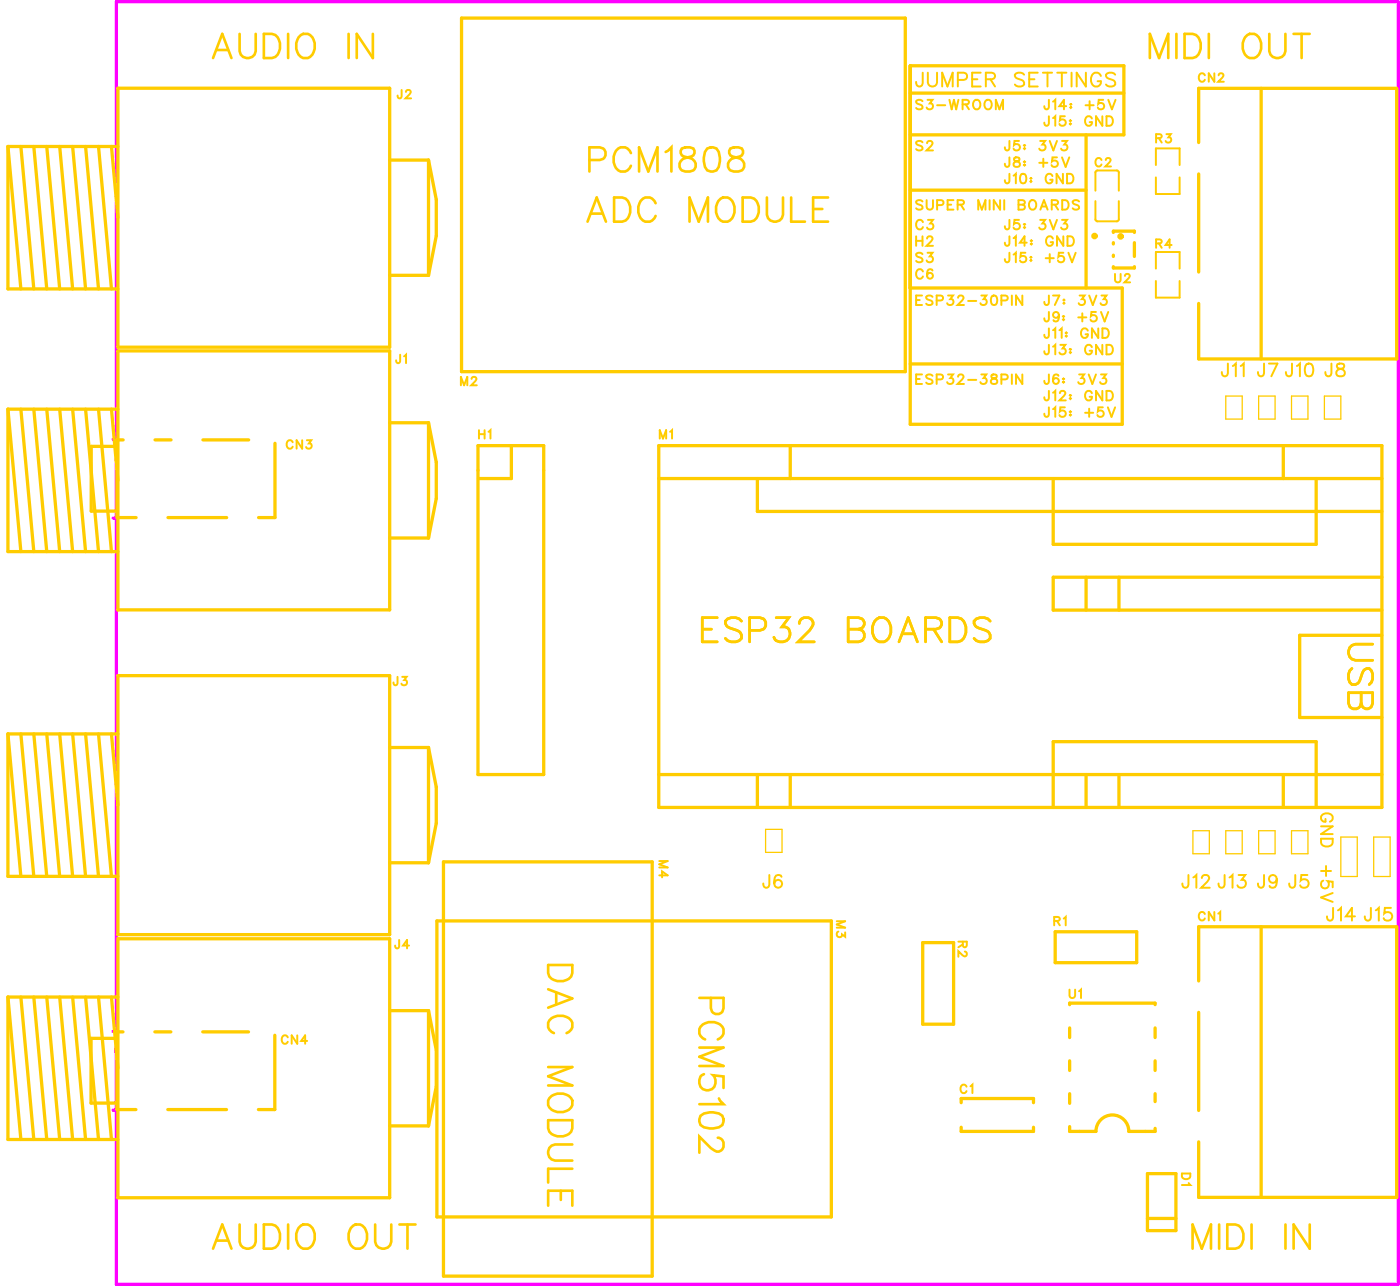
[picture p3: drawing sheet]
<svg xmlns="http://www.w3.org/2000/svg" width="108mm" height="99mm" viewBox="0 0 108 99" stroke-linecap="round" stroke-linejoin="round" font-family="sans-serif">
<path d="M9 .1h99.1v99.1h-99.1zM8.7 33.9h.3M8.7 40h.3M8.7 79.6h.3v6.1h-.3" fill="none" stroke="#f0f" stroke-width=".25"/>
<g fill="none" stroke="#fc0" stroke-width=".2">
<path d="M16.5 4.5l.7-1.9 .7 1.9M16.7 3.9h.9M18.5 2.6v1.3a.63 .63 0 0 0 .6 .6 .63 .63 0 0 0 .7-.6v-1.3M20.4 2.6h.6a1 1 0 0 1 .7 .9 1 1 0 0 1-.7 1h-.6zM22.3 2.6v1.9M23.1 2.9a.69 .69 0 0 1 .8-.3 .69 .69 0 0 1 .4 .7 .82 .82 0 0 1-.2 .9 .82 .82 0 0 1-.9 .2 1.16 1.16 0 0 1-.1-1.5zM26.9 2.6v1.9M28.8 2.6v1.9l-1.2-1.9v1.9M45.4 17.1l.7-1.8 .7 1.8M45.5 12.4h.8a.49 .49 0 0 0 .5-.5 .49 .49 0 0 0-.5-.5h-.8v1.8M45.7 16.5h.9M47.5 15.3h.6a1 1 0 0 1 .6 .9 1 1 0 0 1-.6 .9h-.6z"/>
<path d="M48.8 11.8a.69 .69 0 0 0-.8-.4 .69 .69 0 0 0-.6 .7 .82 .82 0 0 0 .2 .9 .82 .82 0 0 0 .9 .2l.3-.4M49.4 13.2v-1.8l.7 1.8 .7-1.8v1.8M50.7 15.7a.69 .69 0 0 0-.8-.5 .69 .69 0 0 0-.6 .8 .82 .82 0 0 0 .2 .9 .82 .82 0 0 0 .9 .1l.3-.3M51.4 11.7l.5-.3v1.8M52.7 11.5a.38 .38 0 0 0 .2 .6 .77 .77 0 0 1 .9 .8l-.1 .2a.74 .74 0 0 1-1.2-.2 .6 .6 0 0 1 .5-.7l.4-.1a.38 .38 0 0 0 .2-.6l-.3-.1zM53.3 17.1v-1.8l.7 1.8 .7-1.8v1.8M54.7 11.5a.61 .61 0 0 1 .8 .2 1.54 1.54 0 0 1-.1 1.5 .61 .61 0 0 1-.9-.3 1.54 1.54 0 0 1 .2-1.4zM55.5 15.5a.69 .69 0 0 1 .8-.2 .69 .69 0 0 1 .5 .7 .82 .82 0 0 1-.2 .9 .82 .82 0 0 1-.9 .1 1.16 1.16 0 0 1-.2-1.5zM56.4 11.5a.38 .38 0 0 0 .2 .6 .77 .77 0 0 1 .9 .8l-.1 .2a.74 .74 0 0 1-1.1-.2 .6 .6 0 0 1 .5-.7l.3-.1a.38 .38 0 0 0 .2-.6l-.2-.1zM57.4 15.3h.6a1 1 0 0 1 .7 .9 1 1 0 0 1-.7 .9h-.6zM59.3 15.3v1.3a.63 .63 0 0 0 .6 .5 .63 .63 0 0 0 .6-.5v-1.3M61.1 15.3v1.8h1.1"/>
<path d="M62.8 16.1h.7M64 15.3h-1.2v1.8h1.2M88.9 4.5v-1.9l.7 1.9 .7-1.9v1.9M90.9 2.6v1.9M91.5 2.6h.7a1 1 0 0 1 .6 .9 1 1 0 0 1-.6 1h-.7zM93.4 2.6v1.9M96.2 2.9a.69 .69 0 0 1 .8-.3 .69 .69 0 0 1 .5 .7 .82 .82 0 0 1-.2 .9 .82 .82 0 0 1-.9 .2 1.16 1.16 0 0 1-.2-1.5zM98.1 2.6v1.3a.63 .63 0 0 0 .6 .6 .63 .63 0 0 0 .6-.6v-1.3M100 2.6h1.2M100.6 2.6v1.9M54.3 48.6h.7M55.4 47.7h-1.1v1.9h1.1"/>
<path d="M57.3 48a.82 .82 0 0 0-1.2 0 .48 .48 0 0 0 .3 .5l.5 .2a.45 .45 0 0 1 .4 .3 .45 .45 0 0 1-.2 .5 .86 .86 0 0 1-1-.2M57.9 48.7h.8a.49 .49 0 0 0 .5-.5 .49 .49 0 0 0-.5-.5h-.8v1.9M60 47.7h1l-.6 .7a.6 .6 0 0 1 .7 .7 .6 .6 0 0 1-.9 .5l-.2-.1-.2-.3M61.8 48.1a.46 .46 0 0 1 .3-.4h.4a.46 .46 0 0 1 .2 .7l-1 1.2h1.2M65.5 48.6h.8a.49 .49 0 0 1 .5 .5 .49 .49 0 0 1-.5 .5h-.8v-1.9h.8l.3 .1a.43 .43 0 0 1 0 .7l-.3 .1M67.6 48a.69 .69 0 0 1 .8-.3 .69 .69 0 0 1 .4 .7 .82 .82 0 0 1-.1 .9 .82 .82 0 0 1-.9 .2 1.16 1.16 0 0 1-.2-1.5zM69.5 49.6l.7-1.9 .7 1.9M69.7 48.9h.9M71.5 48.6h.8l.3-.1a.43 .43 0 0 0 0-.7l-.3-.1h-.8v1.9M72.1 48.6l.7 1M73.4 47.7h.6a1 1 0 0 1 .7 .9 1 1 0 0 1-.7 1h-.6zM76.5 48a.82 .82 0 0 0-1.2 0 .48 .48 0 0 0 .3 .5l.6 .2a.45 .45 0 0 1 .3 .3 .45 .45 0 0 1-.2 .5 .86 .86 0 0 1-1-.2"/>
<path d="M104.5 51.6a.82 .82 0 0 0 0 1.3 .51 .51 0 0 0 .6-.4l.2-.5a.4 .4 0 0 1 .3-.3 .4 .4 0 0 1 .4 .1 .86 .86 0 0 1-.2 1.1M105.2 53.5v.8a.49 .49 0 0 1-.5 .5 .49 .49 0 0 1-.5-.5v-.8h1.9v.8l-.1 .3a.43 .43 0 0 1-.7 0l-.1-.3M106.1 49.7h-1.4a.63 .63 0 0 0-.5 .7 .63 .63 0 0 0 .5 .6h1.4M42.4 74.5h1.8v.6a1 1 0 0 1-.9 .7 1 1 0 0 1-.9-.7zM42.4 76.4l1.8 .7-1.8 .7M42.8 79.8a.69 .69 0 0 1-.4-.8 .69 .69 0 0 1 .7-.5 .82 .82 0 0 1 .9 .1 .82 .82 0 0 1 .1 .9l-.3 .3M43 76.7v.9M54 77.1h1.9v.8a.49 .49 0 0 1-.5 .4 .49 .49 0 0 1-.5-.4v-.8M16.5 96.4l.7-1.8 .7 1.8M16.7 95.8h.9M18.5 94.6v1.3a.63 .63 0 0 0 .6 .5 .63 .63 0 0 0 .7-.5v-1.3M20.4 94.6h.6a1 1 0 0 1 .7 .9 1 1 0 0 1-.7 .9h-.6z"/>
<path d="M22.3 94.6v1.8M23.2 94.7a.71 .71 0 0 1 1.1 .6 .82 .82 0 0 1-.2 .9 .82 .82 0 0 1-.9 .1 1.13 1.13 0 0 1 0-1.6zM27.3 94.7a.71 .71 0 0 1 1.1 .6 .82 .82 0 0 1-.2 .9 .82 .82 0 0 1-.9 .1 1.13 1.13 0 0 1 0-1.6zM29 94.6v1.3a.63 .63 0 0 0 .6 .5 .63 .63 0 0 0 .6-.5v-1.3M30.9 94.6h1.2M31.5 94.6v1.8M42.4 86.5h1.8v.6a1 1 0 0 1-.9 .7 1 1 0 0 1-.9-.7zM42.4 82.4h1.8l-1.8 .7 1.8 .7h-1.8M42.4 93.1v-1.1h1.8v1.1M42.6 84.6a1.1 1.1 0 0 1 1.6 .4 .9 .9 0 0 1-.4 .8 .9 .9 0 0 1-1 0 .64 .64 0 0 1-.5-.5 .64 .64 0 0 1 .3-.7zM43.3 92v.7M44.2 88.4h-1.3a.63 .63 0 0 0-.5 .6 .63 .63 0 0 0 .5 .6h1.3"/>
<path d="M44.2 90.3h-1.8v1M54 80.9h1.9l-1.9 .7 1.9 .7h-1.9M54.1 86.2a1.44 1.44 0 0 1 1.7 0 .61 .61 0 0 1-.2 .9 1.54 1.54 0 0 1-1.5-.2l-.1-.3zM54.4 83a.66 .66 0 0 0-.3 .9 .66 .66 0 0 0 1 .1 .66 .66 0 0 0 0-1l.8 .1v.9M54.5 80.3a.69 .69 0 0 1-.5-.8 .69 .69 0 0 1 .8-.6 .82 .82 0 0 1 .8 .2 .82 .82 0 0 1 .2 .9l-.3 .3M55.5 87.9a.46 .46 0 0 1 .4 .3v.4a.46 .46 0 0 1-.7 .2l-1.2-1v1.2M55.6 84.8l.3 .5h-1.9M92.2 96.4v-1.8l.7 1.8 .7-1.8v1.8M94.2 94.6v1.8M94.8 94.6h.7a1 1 0 0 1 .6 .9 1 1 0 0 1-.6 .9h-.7zM96.7 94.6v1.8M99.3 94.6v1.8"/>
<path d="M101.2 94.6v1.8l-1.2-1.8v1.8"/>
</g>
<g fill="none" stroke="#fc0" stroke-width=".15">
<path d="M31 6.9v.6l-.2 .1-.1-.2M31.4 7.1l.1-.2 .2 .2-.4 .5h.5M70.8 18.2v.8M70.8 18.6h.5M71.3 7.8l-.2-.1-.3 .1 .1 .2 .4 .2v.1l-.2 .1-.3-.1M71.3 11l-.2-.1-.3 .1 .1 .2 .4 .2v.1l-.2 .1-.3-.1M71.3 15.6l-.2-.1-.3 .1 .1 .1 .4 .3v.1l-.2 .1-.3-.1M71.3 19.6l-.2-.1-.3 .1 .1 .2 .4 .2v.1l-.2 .2-.3-.2M71.3 18.2v.8M71.3 5.6v1l-.2 .1-.2-.1-.1-.3M71.3 17.2a.27 .27 0 0 0-.3-.2 .27 .27 0 0 0-.2 .3v.1a.27 .27 0 0 0 .2 .3 .27 .27 0 0 0 .3-.2M71.6 15.5v.5l.2 .2 .3-.1v-.6"/>
<path d="M71.6 11.1l.2-.2h.1l.2 .1-.1 .3-.4 .3h.5M71.6 18.4l.2-.2h.1l.2 .2-.1 .2-.4 .4h.5M71.7 7.7h.4l-.3 .3a.24 .24 0 0 1 .2 .4 .24 .24 0 0 1-.4-.1M71.7 19.5h.4l-.3 .3a.24 .24 0 0 1 .2 .4 .24 .24 0 0 1-.4-.1M71.7 5.6v.8a.36 .36 0 0 0 .4 .3 .36 .36 0 0 0 .3-.3v-.8M71.7 17h.4l-.2 .3a.24 .24 0 0 1 .2 .4 .25 .25 0 0 1-.5-.1M72.4 15.8h.4l.1-.3h-.5v.7M72.4 8.1h.6M72.8 6.7v-1.1l.4 1.1 .4-1.1v1.1M73.2 15.8h.3M73.4 7.7l.1 .7 .2-.7 .2 .7 .2-.7M73.7 15.5h-.5v.7h.5"/>
<path d="M74 15.8h.4l.1-.2-.2-.1h-.3v.7M74 6.2h.5a.28 .28 0 0 0 .2-.3 .28 .28 0 0 0-.2-.3h-.5v1.1M74.2 15.8l.3 .4M74.4 8.1l.4-.1v-.2l-.4-.1v.7M74.6 8.1l.3 .3M75.1 6.1h.4M75.3 7.8v-.1a.34 .34 0 0 1 .5 .4 .34 .34 0 0 1-.5 .3l-.1-.2zM75.6 16.2v-.7l.3 .7 .3-.7v.7M75.8 5.6h-.7v1.1h.7M76.1 7.8l.1-.1a.34 .34 0 0 1 .4 .4 .34 .34 0 0 1-.4 .3l-.1-.2zM76.2 6.1h.6l.1-.2-.1-.2-.2-.1h-.4v1.1M76.5 15.5v.7"/>
<path d="M76.5 6.1l.4 .6M77 8.4v-.7l.2 .7 .3-.7v.7M77.3 15.5v.7l-.5-.7v.7M77.6 15.5v.7M78 12.2v.6l-.3 .1v-.3M78 13.4v.7h-.3v-.2M78 18.2v.7h-.3v-.2M78 10.9v.6l-.3 .1v-.2M78 17v.6l-.3 .1v-.2M78 19.5v.7h-.3v-.2M78.3 13.6l.2-.2v.8M78.3 18.4l.2-.2v.8"/>
<path d="M78.3 19.7l.2-.2v.8M78.4 12.2v.2l.3 .1 .1 .1a.25 .25 0 0 1-.2 .3 .25 .25 0 0 1-.3-.3l.5-.3-.1-.1zM78.7 15.8l.5 .1v.2l-.2 .1h-.3v-.7h.5v.2l-.2 .1M78.7 10.9h-.3v.3a.26 .26 0 0 1 .3 0 .26 .26 0 0 1 0 .4 .26 .26 0 0 1-.4-.1M78.7 17h-.3v.3a.26 .26 0 0 1 .3 0 .26 .26 0 0 1 0 .4 .26 .26 0 0 1-.4-.1M78.9 13.5l.1-.1a.38 .38 0 0 1 .3 .4 .38 .38 0 0 1-.3 .4 .47 .47 0 0 1-.1-.7zM79.1 12.5h.1zM79.1 12.7h.1zM79.1 11.5h.1zM79.1 17.3h.1zM79.1 5.8a.4 .4 0 0 0-.4-.2 .4 .4 0 0 0-.3 .3l.1 .1 .5 .2 .1 .3a.47 .47 0 0 1-.7 0M79.2 11.2v.1z"/>
<path d="M79.2 17.5v.1zM79.2 19.5h-.3v.3a.26 .26 0 0 1 .3 0 .26 .26 0 0 1 0 .4 .26 .26 0 0 1-.4-.1M79.3 18.7h-.5l.4-.5v.8M79.5 6.1h.4M79.6 15.6l.1-.1a.34 .34 0 0 1 .4 .3 .34 .34 0 0 1-.4 .4l-.2-.3zM79.6 13.8h.1zM79.6 14h.1zM79.7 19.8v.1zM79.7 18.6h.1M79.7 18.8v.1zM80.2 5.6h-.7v1.1h.7M80.3 12.6h.6"/>
<path d="M80.4 10.9h.4l-.3 .3a.24 .24 0 0 1 .2 .4 .24 .24 0 0 1-.4-.1M80.4 17h.4l-.3 .3a.24 .24 0 0 1 .2 .4 .24 .24 0 0 1-.4-.1M80.4 16.2l.3-.7 .3 .7M80.5 15.9h.3M80.6 5.6h.7M80.6 12.3v.6M80.8 19.9h.6M80.9 5.6v1.1M81 9v.6l-.2 .1-.1-.2M81 7.7v.7h-.2l-.1-.2M81.1 10.9l.3 .7 .3-.7M81.1 17l.3 .7 .3-.7"/>
<path d="M81.1 19.6v.7M81.3 15.8h.4l.1-.2-.2-.1h-.3v.7M81.3 13.6a.27 .27 0 0 0-.3-.2 .27 .27 0 0 0-.2 .3v.2a.26 .26 0 0 0 .3 .3 .26 .26 0 0 0 .2-.3h-.1M81.4 18.4a.27 .27 0 0 0-.3-.2 .27 .27 0 0 0-.3 .3v.2a.26 .26 0 0 0 .3 .3 .26 .26 0 0 0 .3-.3h-.2M81.4 9.1l.1-.1v.7M81.4 7.8l.1-.1v.7M81.5 15.8l.3 .4M81.7 12.2h-.4v.3a.26 .26 0 0 1 .4 0 .26 .26 0 0 1-.1 .4 .26 .26 0 0 1-.3-.2M81.7 5.6h.7M82.1 5.6v1.1M82.1 10.9h.3l-.2 .3a.24 .24 0 0 1 .2 .4 .24 .24 0 0 1-.4-.1M82.1 17h.3l-.2 .3a.24 .24 0 0 1 .2 .4 .24 .24 0 0 1-.4-.1"/>
<path d="M82.1 12.2l.2 .7 .3-.7M82.1 15.5h.2a.39 .39 0 0 1 .3 .3 .39 .39 0 0 1-.3 .4h-.2zM82.1 13.4v.8l-.5-.8v.8M82.2 18.2v.8l-.5-.8v.8M82.2 19.5h-.4v.3a.26 .26 0 0 1 .4 0 .26 .26 0 0 1-.1 .4 .26 .26 0 0 1-.3-.1M82.3 9h-.4v.3a.26 .26 0 0 1 .4 0 .26 .26 0 0 1-.1 .4 .26 .26 0 0 1-.3-.1M82.4 8.2h-.5l.3-.5v.7M82.5 13.4h.2a.39 .39 0 0 1 .3 .4 .39 .39 0 0 1-.3 .4h-.2zM82.5 18.2h.2a.39 .39 0 0 1 .3 .4 .39 .39 0 0 1-.3 .4h-.2zM82.6 19.5l.2 .8 .3-.8M82.7 9.3h.1M82.7 9.5h.1"/>
<path d="M82.7 8.1h.1zM82.7 8.3h.1M82.8 5.6v1.1M83.4 15.6l-.2-.1-.3 .1 .1 .1 .4 .3v.1l-.2 .1-.3-.1M83.9 8.1h.6M83.9 5.6v1.1l-.7-1.1v1.1M84.2 7.8v.6M84.4 9.2a.27 .27 0 0 0-.3-.2 .27 .27 0 0 0-.3 .3v.1a.26 .26 0 0 0 .3 .3 .26 .26 0 0 0 .3-.3h-.2M84.6 14.7v-1.4l.2-.1h1.6l.1 1.5M84.6 15.5v1.4l.2 .2 1.6-.1 .1-1.5M85.1 5.9a.39 .39 0 0 0-.5-.3 .39 .39 0 0 0-.3 .4v.3a.38 .38 0 0 0 .4 .4 .38 .38 0 0 0 .4-.4h-.3M85.1 12.4a.24 .24 0 0 0-.3-.2 .24 .24 0 0 0-.1 .3v.1a.24 .24 0 0 0 .1 .3 .24 .24 0 0 0 .3-.2"/>
<path d="M85.2 9v.7l-.5-.7v.7M85.3 7.7h-.4v.3a.26 .26 0 0 1 .4 0 .26 .26 0 0 1-.1 .4 .26 .26 0 0 1-.4-.1M85.4 12.4l.2-.2 .2 .1-.4 .6h.4M85.5 9h.2a.39 .39 0 0 1 .3 .3 .39 .39 0 0 1-.3 .4h-.2zM85.6 7.7l.3 .7 .3-.7M86.2 5.8a.4 .4 0 0 0-.4-.2 .4 .4 0 0 0-.3 .3l.1 .1 .5 .2 .1 .3a.47 .47 0 0 1-.7 0M89.3 12.7v-1.2h1.9v1.2M89.3 13.7v1.3h1.9v-1.3M89.3 10.7l.4-.1v-.2h-.4v.6M89.3 18.8h.4v-.3h-.4v.6M89.6 10.7l.2 .3M89.6 18.8l.2 .3"/>
<path d="M90.1 10.4h.4l-.2 .2a.22 .22 0 0 1 .1 .4 .22 .22 0 0 1-.3-.1M90.5 18.9h-.4l.3-.4v.6M93.1 5.8a.24 .24 0 0 0-.3-.1 .24 .24 0 0 0-.2 .2v.2a.24 .24 0 0 0 .2 .2 .24 .24 0 0 0 .3-.1M93.8 5.7v.6l-.4-.6v.6M94.2 5.8l.1-.1 .2 .1-.4 .5h.5M22.6 34.2a.24 .24 0 0 0-.3-.2 .24 .24 0 0 0-.1 .2v.2a.24 .24 0 0 0 .1 .2 .24 .24 0 0 0 .3-.1M23.4 34v.6l-.5-.6v.6M23.7 34h.4l-.2 .2a.22 .22 0 0 1 .1 .4 .22 .22 0 0 1-.3-.1M30.9 27.4v.6h-.2l-.1-.2M31.2 27.5l.2-.1v.6M35.6 29.8v-.7l.3 .7 .2-.7v.7M36.4 29.3l.2-.2 .2 .1-.4 .6h.4"/>
<path d="M37 33.2v.7M37 33.5h.4M37.4 33.2v.7M37.7 33.3l.2-.1v.7M51 33.9v-.7l.2 .7 .3-.7v.7M51.8 33.3l.1-.1v.7M70.8 23.2h.3M70.8 29.3h.3M71.2 22.8h-.4v.8h.4M71.2 28.9h-.4v.8h.4M71.3 21a.27 .27 0 0 0-.3-.2 .27 .27 0 0 0-.2 .3v.1a.27 .27 0 0 0 .2 .3 .27 .27 0 0 0 .3-.2M72.1 20.9l-.1-.1a.36 .36 0 0 0-.4 .3 .36 .36 0 0 0 .2 .4 .23 .23 0 0 0 .3-.2 .23 .23 0 0 0-.2-.2 .23 .23 0 0 0-.3 .2"/>
<path d="M72.1 22.9l-.2-.1-.3 .1v.2l.5 .2v.2l-.2 .1-.3-.1M72.1 29l-.2-.1-.3 .1v.2l.5 .2v.1l-.2 .2-.3-.2M72.4 23.2h.4v-.3l-.4-.1v.8M72.4 29.3h.4v-.3l-.4-.1v.8M73.3 22.8h.3l-.2 .3a.24 .24 0 0 1 .2 .4 .24 .24 0 0 1-.4-.1M73.3 28.9h.3l-.2 .3a.24 .24 0 0 1 .2 .4 .24 .24 0 0 1-.4-.1M74 23l.2-.2h.1l.2 .2-.2 .2-.3 .4h.5M74 29.1l.2-.2h.1l.2 .2-.2 .2-.3 .4h.5M74.8 23.2h.6M74.8 29.3h.6M75.8 22.8h.4l-.2 .3a.24 .24 0 0 1 .2 .4 .24 .24 0 0 1-.4-.1M75.8 28.9h.4l-.2 .3a.24 .24 0 0 1 .2 .4 .24 .24 0 0 1-.4-.1"/>
<path d="M76.6 29v.2l.4 .1 .1 .1a.25 .25 0 0 1-.3 .3 .25 .25 0 0 1-.2-.3l.4-.3v-.1zM76.7 22.9l.1-.1a.38 .38 0 0 1 .3 .4 .38 .38 0 0 1-.3 .4 .47 .47 0 0 1-.1-.7zM77.4 23.2h.4v-.3l-.4-.1v.8M77.4 29.3h.4v-.3l-.4-.1v.8M78.2 22.8v.8M78.2 28.9v.8M79 22.8v.8l-.5-.8v.8M79 28.9v.8l-.5-.8v.8M79.6 20.1h.1zM81 22.8v.7h-.2l-.1-.2M81 24.1v.7h-.2l-.1-.2M81 25.4v.6l-.2 .1-.1-.2"/>
<path d="M81 26.6v.7h-.2l-.1-.2M81 28.9v.7h-.2l-.1-.2M81 31.5v.6l-.2 .1-.1-.3M81 30.2v.7h-.2l-.1-.2M81.4 25.5l.1-.1v.7M81.4 26.8l.1-.2v.8M81.4 31.6l.1-.1v.7M81.4 30.3l.1-.1v.7M81.4 22.8h.5l-.4 .8M81.8 29a.36 .36 0 0 0-.5 .2 .36 .36 0 0 0 .3 .5 .23 .23 0 0 0 .2-.3 .23 .23 0 0 0-.2-.2 .23 .23 0 0 0-.2 .2M81.8 24.3a.23 .23 0 0 1-.3 .2 .23 .23 0 0 1-.1-.3 .23 .23 0 0 1 .4 0v.1a.35 .35 0 0 1-.3 .5l-.1-.1M81.9 25.5l.1-.1v.7"/>
<path d="M81.9 30.4l.1-.2h.2l.1 .1-.1 .3-.3 .3h.5M81.9 26.6h.4l-.2 .3a.24 .24 0 0 1 .2 .4 .24 .24 0 0 1-.4-.1M82.1 24.7h.1zM82.1 29.3h.1zM82.1 29.5h.1zM82.2 23.2h.1zM82.2 23.4h.1zM82.2 24.4v.1zM82.3 31.5h-.4v.3a.26 .26 0 0 1 .4 0 .26 .26 0 0 1-.1 .4 .26 .26 0 0 1-.3-.1M82.4 25.7h.1M82.4 25.9v.1zM82.7 26.9h.1"/>
<path d="M82.7 31.8h.1M82.7 30.7h.1M82.7 27.2v.1zM82.7 32v.1zM82.7 30.5v.1zM83.3 24.5h.6M83.4 28.9h.4l-.2 .3a.24 .24 0 0 1 .1 .4 .24 .24 0 0 1-.4-.1M83.4 22.8h.4l-.2 .3a.24 .24 0 0 1 .2 .4 .24 .24 0 0 1-.4-.1M83.6 24.2v.6M83.8 31.9h.7M84.1 25.5a.27 .27 0 0 0-.3-.1 .27 .27 0 0 0-.3 .2v.2a.26 .26 0 0 0 .3 .3 .26 .26 0 0 0 .3-.3h-.2M84.1 28.9l.3 .8 .3-.8"/>
<path d="M84.2 22.8l.2 .8 .3-.8M84.2 31.6v.6M84.4 26.8a.27 .27 0 0 0-.3-.2 .27 .27 0 0 0-.3 .3v.2a.26 .26 0 0 0 .3 .3 .26 .26 0 0 0 .3-.3h-.2M84.4 30.4a.27 .27 0 0 0-.3-.2 .27 .27 0 0 0-.3 .3v.1a.26 .26 0 0 0 .3 .3 .26 .26 0 0 0 .3-.3h-.2M84.7 24.1h-.4v.3a.26 .26 0 0 1 .4 0 .26 .26 0 0 1-.1 .4 .26 .26 0 0 1-.3-.1M84.9 25.4v.7l-.5-.7v.7M85.1 28.9h.4l-.2 .3a.24 .24 0 0 1 .1 .4 .24 .24 0 0 1-.4-.1M85.1 24.1l.3 .7 .2-.7M85.1 22.8h.4l-.2 .3a.24 .24 0 0 1 .2 .4 .25 .25 0 0 1-.5-.1M85.2 26.6v.8l-.5-.8v.8M85.2 30.2v.7l-.5-.7v.7M85.2 25.4h.2a.39 .39 0 0 1 .3 .3 .39 .39 0 0 1-.3 .4h-.2z"/>
<path d="M85.2 31.5h-.3l-.1 .3a.26 .26 0 0 1 .4 0 .26 .26 0 0 1 0 .4 .26 .26 0 0 1-.4-.1M85.5 26.6h.2a.39 .39 0 0 1 .3 .4 .39 .39 0 0 1-.3 .4h-.2zM85.5 30.2h.2a.39 .39 0 0 1 .3 .4 .39 .39 0 0 1-.3 .3h-.2zM85.6 31.5l.3 .7 .3-.7M86.2 21.2v.4l.1 .2 .3-.1v-.5M86.9 21.3l.1-.1 .3 .1-.4 .5h.4M89.3 20.7v-1.2h1.9v1.2M89.3 21.7v1.3h1.9v-1.3M94.9 28.1l-.1 .9-.1 .1-.2-.1-.1-.3M95.3 28.3l.2-.2v1M95.9 28.3l.2-.2v1M97.7 28.1l-.1 .9-.1 .1-.2-.1-.1-.3"/>
<path d="M98.1 28.1h.6l-.5 1M99.8 28.1v.9l-.1 .1-.2-.1-.1-.3M100.2 28.3l.2-.2v1M101 28.1a.32 .32 0 0 1 .4 .2 .46 .46 0 0 1 .1 .5 .46 .46 0 0 1-.5 .2 .77 .77 0 0 1 0-.9zM102.9 28.1l-.1 .9-.1 .1-.2-.1-.1-.3M103.4 28.1a.2 .2 0 0 0 0 .4 .35 .35 0 0 1 .4 .1 .35 .35 0 0 1 0 .4l-.3 .1a.28 .28 0 0 1-.3-.3 .28 .28 0 0 1 .3-.3h.2a.21 .21 0 0 0 .1-.4zM30.7 52.3v.6h-.2l-.1-.2M31.1 52.3h.3l-.2 .2a.22 .22 0 0 1 .2 .4 .22 .22 0 0 1-.4-.1M23 80v.6l-.5-.6v.6M30.8 72.6v.6h-.2l-.1-.2M31.6 73h-.5l.4-.4v.6M50.9 67.6h.7l-.4-.3v.5"/>
<path d="M50.9 66.5h.7l-.7 .2 .7 .3h-.7M59.4 67.6v.9l-.1 .1-.2-.1-.1-.3M60.4 67.7a.29 .29 0 0 0-.4-.1 .56 .56 0 0 0 .2 1 .3 .3 0 0 0 .2-.4 .3 .3 0 0 0-.3-.3 .3 .3 0 0 0-.3 .3M64.7 71.1h.6l-.6 .3 .6 .2h-.6M64.8 71.9a.22 .22 0 0 0-.1 .4 .22 .22 0 0 0 .4-.1l.2 .1v-.3M74.1 72.7h.6l-.1 .4h-.2v-.4M74.4 72.9l-.3 .3M74.6 73.5l.1 .1-.1 .3-.5-.4v.4M81.5 71.1h.3l.1-.2-.4-.1v.7M81.7 71.1l.2 .4M82.2 70.9l.2-.1v.7M82.6 76.4v.5l.2 .2 .2-.1 .1-.6"/>
<path d="M83.4 76.6l.1-.2v.7M91.8 67.6v.9l-.2 .1-.1-.1-.1-.3M92.2 67.8l.2-.2v1M92.9 67.8l.2-.2h.2l.1 .2-.1 .3-.5 .5h.7M93.1 70.6a.24 .24 0 0 0-.3-.2 .24 .24 0 0 0-.2 .3v.1a.24 .24 0 0 0 .2 .3 .24 .24 0 0 0 .3-.2M93.8 70.4v.7l-.4-.7v.7M94.1 70.6l.2-.2v.7M94.6 67.6v.9l-.2 .1-.1-.1-.1-.3M95 67.8l.2-.2v1M95.7 67.6h.5l-.3 .3a.34 .34 0 0 1 .3 .6 .33 .33 0 0 1-.6-.1M97.7 67.6l-.1 .9-.1 .1-.2-.1-.1-.3M98.7 67.9a.3 .3 0 0 1-.5 .3 .3 .3 0 0 1-.1-.5 .3 .3 0 0 1 .5 0 .68 .68 0 0 1-.2 .9l-.3-.1v-.1"/>
<path d="M100.1 67.6l-.1 .9-.1 .1-.2-.1-.1-.3M101 67.6h-.4l-.1 .4a.35 .35 0 0 1 .5 0 .35 .35 0 0 1 0 .5 .35 .35 0 0 1-.5-.1M102.1 64.8h.9v.3a.48 .48 0 0 1-.5 .3 .48 .48 0 0 1-.4-.3zM102.1 63.8h.9l-.9 .6h.9M102.1 67.3h.8M102.3 68a.32 .32 0 0 0-.2 .5 .32 .32 0 0 0 .5 0 .32 .32 0 0 0 0-.4h.4v.4M102.4 63.2v.3a.32 .32 0 0 1-.3-.4 .32 .32 0 0 1 .3-.3h.2a.33 .33 0 0 1 .4 .3 .33 .33 0 0 1-.2 .4M102.5 66.9v.8M103 69l-.9 .3 .9 .4M103 70.1v.9l-.2 .1h-.2l-.1-.3M103.4 70.3l.2-.2v1M104.7 70.8h-.7l.5-.7v1"/>
<path d="M105.9 70.1v.9l-.2 .1h-.1l-.1-.3M106.3 70.3l.2-.2v1M107.5 70.1h-.5v.4a.35 .35 0 0 1 .5 0 .35 .35 0 0 1-.1 .5 .35 .35 0 0 1-.5-.1M22.2 80.1a.24 .24 0 0 0-.2-.1 .24 .24 0 0 0-.2 .2v.2a.24 .24 0 0 0 .2 .2 .24 .24 0 0 0 .2-.1M23.7 80.4h-.4l.3-.4v.6M74.7 83.9a.24 .24 0 0 0-.3-.1 .24 .24 0 0 0-.2 .2v.2a.24 .24 0 0 0 .2 .2 .24 .24 0 0 0 .3-.1M75 83.9l.1-.1v.6M91.3 90.6h.7v.2a.35 .35 0 0 1-.3 .3 .35 .35 0 0 1-.4-.3zM91.9 91.4l.1 .1h-.7"/>
</g>
<g fill="none" stroke="#fc0" stroke-width=".25">
<path d="M.6 11.3v11h8.5M.6 11.3h8.5M.6 11.3l1 11M1.6 11.3l1 11M2.6 11.3l1 11M3.6 11.3l1 11M4.6 11.3l1 11M5.6 11.3l1 11M6.6 11.3l1 11M7.6 11.3l1 11M8.6 11.3l.5 5.5M9.1 6.8h21v20h-21z"/>
<path d="M30.1 12.4h3M33.1 12.4l.6 3v2.8l-.6 3.1M33.1 12.4v8.9M35.7 1.4h34.3v27.3h-34.3zM70.3 10.4h16.5v-5.3h-16.5v27.7h16.4v-10.6h-16.4M70.3 14.7h13.6M70.3 7.2h16.5M83.9 10.4v11.8M86 18v-.1h1.7v.1M86 18.7v.1M86 19.7v.1M87.7 18.7v1.1"/>
<path d="M92.6 11v-4.2h15.3v20.9h-15.3v-4.3M92.6 13.4v7.6M97.5 6.8v20.9M.6 31.6v11h8.5M.6 31.6h8.5M.6 31.6l1 11M1.6 31.6l1 11M2.6 31.6l1 11M3.6 31.6l1 11M4.6 31.6l1 11M5.6 31.6l1 11M6.6 31.6l1 11"/>
<path d="M7.6 31.6l1 11M8.6 31.6l.5 5.5M9 34.5h-2v5h2M9.1 27.1h21v20h-21zM9.5 34h-.5v6h1.5M12 34h1.2M13 40h4.5M15.7 34h3.5M21.2 34.2v5.8h-1.2M30.1 32.6h3M30.1 21.3h3M33.1 32.6l.6 3.1v2.8l-.6 3"/>
<path d="M33.1 32.6v8.9M36.9 34.4h5.1v25.4h-5.1zM39.5 34.4v2.6h-2.5M50.9 34.4h55.9v28h-55.9zM50.9 37h55.9M58.5 37v2.5h48.3M61.1 34.4v2.6M70.3 28.1h16.4M81.4 37v5h20.3v-5M86 20.6v.1h1.7v-.1M99.2 34.4v2.6M.6 56.7h8.5"/>
<path d="M.6 56.7v11h8.5M.6 56.7l1 11M1.6 56.7l1 11M2.6 56.7l1 11M3.6 56.7l1 11M4.6 56.7l1 11M5.6 56.7l1 11M6.6 56.7l1 11M7.6 56.7l1 11M8.6 56.7l.5 5.5M9.1 52.2h21v20h-21zM30.1 57.7h3"/>
<path d="M30.1 41.5h3M33.1 57.7l.6 3.1v2.8l-.6 3M33.1 57.7v8.9M50.9 59.8h55.9M58.5 59.8v2.6M61.1 59.8v2.6M83.9 44.6v2.5M83.9 59.8v2.6M86.5 44.6v2.5M86.5 59.8v2.6M99.2 59.8v2.6M106.8 49.1h-6.4v6.3h6.4"/>
<path d="M106.8 44.6h-25.4v2.5h25.4M.6 77v11h8.5M.6 77h8.5M.6 77l1 11M1.6 77l1 11M2.6 77l1 11M3.6 77l1 11M4.6 77l1 11M5.6 77l1 11M6.6 77l1 11M7.6 77l1 11M8.6 77l.5 5.5"/>
<path d="M9.1 72.5h21v20h-21zM9.5 79.7h-.5v6h1.5M12 79.7h1.2M15.7 79.7h3.5M21.2 80v5.7h-1.2M30.1 66.6h3M30.1 78h3M33.1 78l.6 3.1v2.8l-.6 3M33.1 78v8.9M33.8 71.1h30.4v22.9h-30.4zM34.3 66.6h16.1v32h-16.1zM71.3 72.8h2.4v6.3h-2.4z"/>
<path d="M81.4 62.4v-5.1h20.3v5.1M81.5 72h6.3v2.3h-6.3zM82.7 77.6v-.1h6.6v.1M82.7 79.4v.7M89.3 79.4v.7M92.6 75.8v-4.2h15.3v20.9h-15.3v-4.3M92.6 78.2v7.6M97.5 71.6v20.9M9 80.2h-2v5h2M13 85.7h4.5M30.1 86.9h3M74.3 87.1v.3h5.6v-.3"/>
<path d="M74.3 85.2v-.4h5.6v.4M82.7 87v.4h2a1.27 1.27 0 0 1 1.3-1.3 1.27 1.27 0 0 1 1.2 1.3h2.1v-.3M82.7 81.9v.8M82.7 84.5v.7M88.7 90.6h2.2v4.4h-2.2zM88.7 94.1h2.2M89.3 81.9v.8M89.3 84.5v.6"/>
<circle cx="84.6" cy="18.2" r=".13"/>
<circle cx="86.6" cy="18.3" r=".13"/>
</g>
<path d="M94.7 30.6h1.3v1.8h-1.3zM97.3 30.6h1.2v1.8h-1.2zM99.8 30.6h1.3v1.8h-1.3zM102.3 30.6h1.3v1.8h-1.3zM59.2 64h1.2v1.8h-1.2zM92.2 64.2h1.3v1.7h-1.3zM94.7 64.2h1.3v1.7h-1.3zM97.3 64.2h1.2v1.7h-1.2zM99.8 64.2h1.3v1.7h-1.3zM103.6 64.6h1.3v3.1h-1.3zM106.2 64.6h1.2v3.1h-1.2z" fill="none" stroke="#fc0" stroke-width=".1"/>
<g font-size="3" fill="#fff">
<text x="16.4" y="5.2">AUDIO IN</text>
<text x="88.8" y="5.2">MIDI OUT</text>
<text x="45.3" y="17.8">ADC MODULE</text>
<text x="45.4" y="14">PCM1808</text>
<text x="54.2" y="50.3">ESP32 BOARDS</text>
<text x="103.5" y="49.6" transform="rotate(90 103.5 49.6)">USB</text>
<text x="41.6" y="74.4" transform="rotate(90 41.6 74.4)">DAC MODULE</text>
<text x="53.3" y="77" transform="rotate(90 53.3 77)">PCM5102</text>
<text x="16.4" y="97.2">AUDIO OUT</text>
<text x="92.1" y="97.2">MIDI IN</text>
</g>
<text font-size="1.8" fill="#fff" x="70.7" y="7.1">JUMPER SETTINGS</text>
<g font-size="1.7" fill="#fff">
<text x="94.3" y="29.5">J11J7 J10 J8</text>
<text x="58.9" y="69">J6</text>
<text x="91.3" y="69">J12J13 J9 J5</text>
<text x="102.5" y="71.5">J14J15</text>
</g>
<text font-size="1.5" fill="#fff" x="101.7" y="62.7" transform="rotate(90 101.7 62.7)">GND +5V</text>
<g font-size="1.3" fill="#fff">
<text x="70.7" y="8.8">S3-WROOM</text>
<text x="70.7" y="11.9">S2</text>
<text x="77.6" y="11.9">J5: 3V3</text>
<text x="80.6" y="10">J15: GND</text>
<text x="80.6" y="8.8">J14: +5V</text>
<text x="70.7" y="16.5">SUPER MINI BOARDS</text>
<text x="77.6" y="13.2">J8: +5V</text>
<text x="77.6" y="14.5">J10: GND</text>
<text x="70.7" y="23.9">ESP32-30PIN</text>
<text x="70.7" y="18">C3</text>
<text x="70.7" y="19.3">H2</text>
<text x="70.7" y="20.6">S3</text>
<text x="70.7" y="21.8">C6</text>
<text x="77.6" y="19.3">J14: GND</text>
<text x="77.6" y="18">J5: 3V3</text>
<text x="77.6" y="20.6">J15: +5V</text>
<text x="80.6" y="23.9">J7: 3V3</text>
<text x="70.7" y="30">ESP32-38PIN</text>
<text x="80.6" y="25.1">J9: +5V</text>
<text x="80.6" y="26.4">J11: GND</text>
<text x="80.6" y="27.7">J13: GND</text>
<text x="80.6" y="30">J6: 3V3</text>
<text x="80.6" y="32.5">J15: +5V</text>
<text x="80.6" y="31.2">J12: GND</text>
</g>
<g font-size="1.1" fill="#fff">
<text x="30.6" y="7.9">J2</text>
<text x="89.3" y="11.3">R3</text>
<text x="92.6" y="6.6">CN2</text>
<text x="84.6" y="13.1">C2</text>
<text x="86.1" y="22.1">U2</text>
<text x="89.3" y="19.4">R4</text>
<text x="30.5" y="28.3">J1</text>
<text x="22.1" y="34.9">CN3</text>
<text x="35.5" y="30">M2</text>
<text x="36.9" y="34.2">H1</text>
<text x="50.9" y="34.2">M1</text>
<text x="30.3" y="53.2">J3</text>
<text x="50.7" y="66.4" transform="rotate(90 50.7 66.4)">M4</text>
<text x="64.4" y="71.1" transform="rotate(90 64.4 71.1)">M3</text>
<text x="81.4" y="71.8">R1</text>
<text x="92.6" y="71.4">CN1</text>
<text x="30.5" y="73.5">J4</text>
<text x="73.8" y="72.6" transform="rotate(90 73.8 72.6)">R2</text>
<text x="82.6" y="77.4">U1</text>
<text x="21.7" y="80.9">CN4</text>
<text x="74.1" y="84.7">C1</text>
<text x="91" y="90.6" transform="rotate(90 91 90.6)">D1</text>
</g>
</svg>
